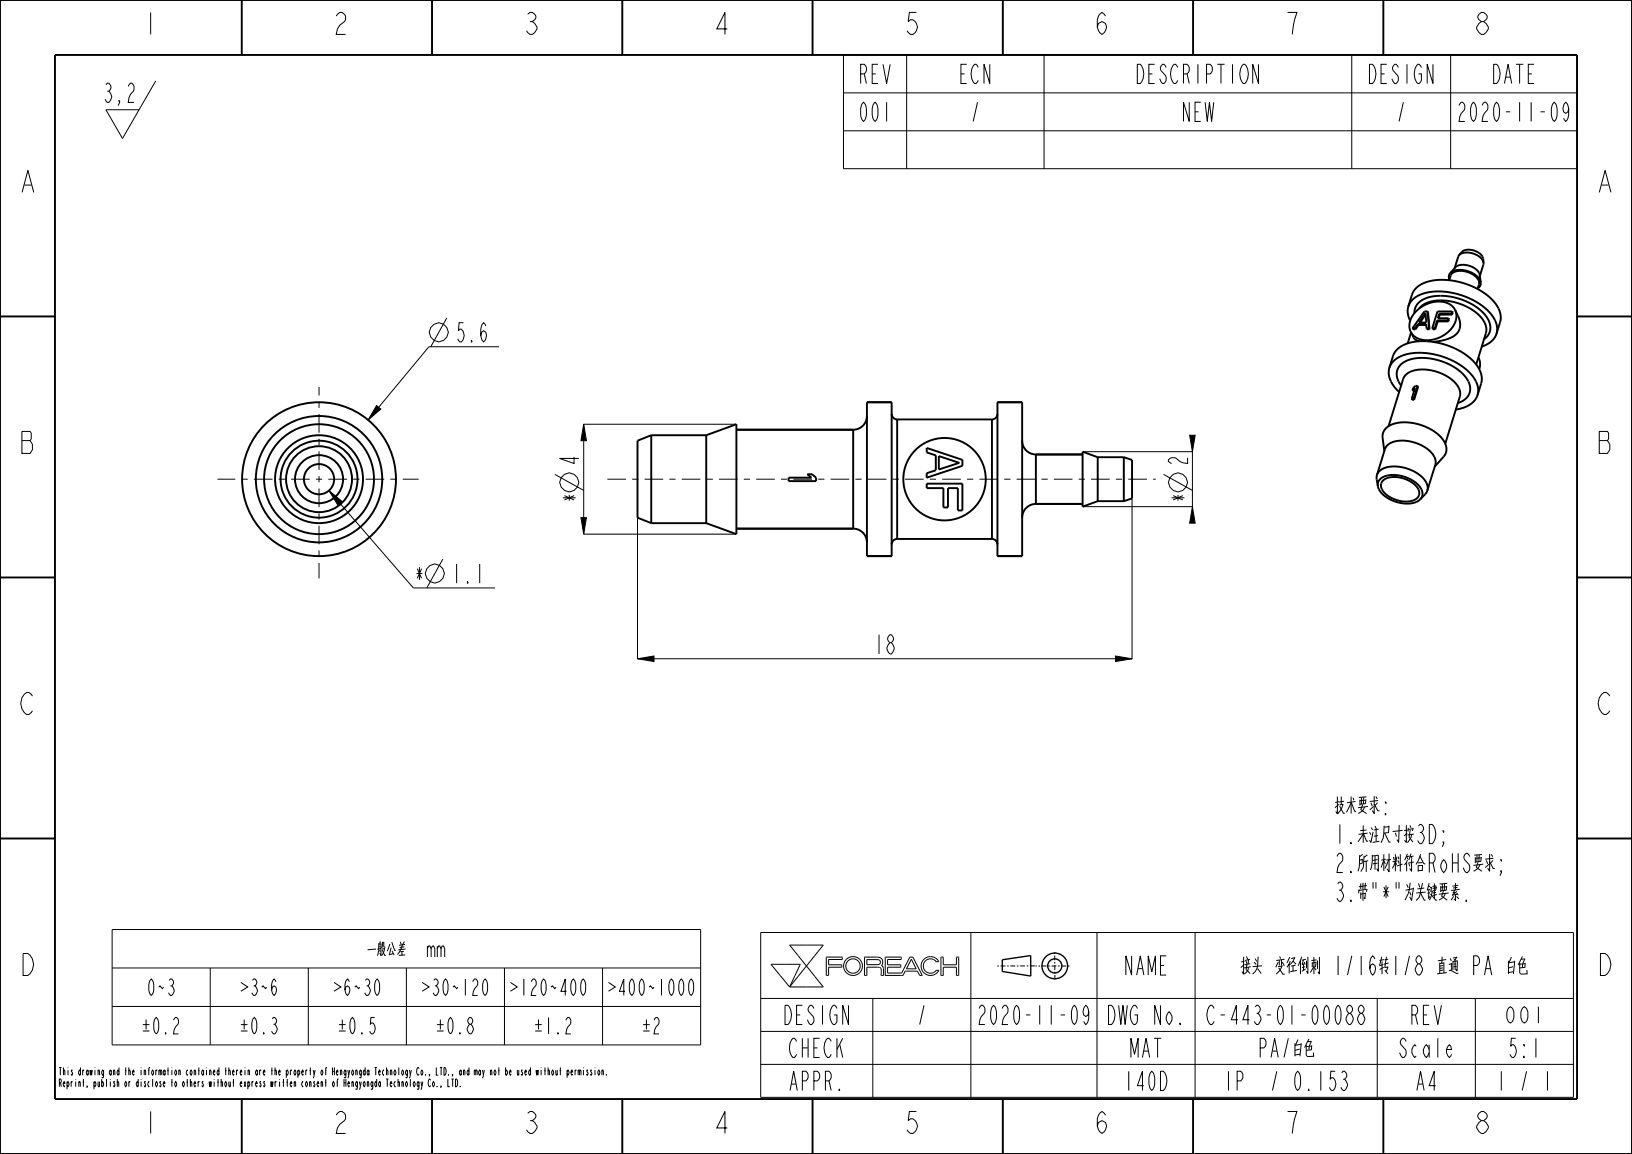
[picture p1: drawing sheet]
<svg xmlns="http://www.w3.org/2000/svg" width="297mm" height="210mm" viewBox="0 0 297 210" stroke-linecap="round" stroke-linejoin="round" font-family="sans-serif">
<g fill="none" stroke="#000" stroke-width=".18">
<path d="M19.3 20h6l-3 5.2zM19.3 15.4l.2-.3a.78 .78 0 0 1 .7 .7 .78 .78 0 0 1-.4 .8l.3 .3a1.2 1.2 0 0 1-.3 1.7h-.3l-.4-.5M19.5 16.6h.3M21.8 18.6l-.2-.3h.2v.3l-.3 .6M23.3 15.7l.4-.6h.3a1.25 1.25 0 0 1-.3 2.1l-.2 .6-.2 .8h1.1M28.3 14.7l-3 5.3M153.5 10h133.5v20.7h-133.5zM153.5 16.9h133.5M165 10v20.7M190 10v20.7M246 10v20.7M264 10v20.7"/>
<path d="M153.5 23.8h133.5M81.3 57.8l-2.9 5.3M68.5 73.8l.8 .6-2.3 2zM90.8 63.1h-12.7l-11.1 13.3M106.2 77.2h27.8M106.2 77.2l.5 3h-1zM106.2 77.2v20M216.5 79.2h1l-.5 3zM59.9 89.3l2.3 1.9-.7 .7zM59.9 89.3l15.3 17.7h14.9M101 86.3l5.2 2.9M105.7 94.2h1l-.5 3z"/>
<path d="M106.2 97.2h27.8M116 94.3v25.6M197.1 92.2h20M197.1 82.2h20M206 90.8v29.1M211.8 86.3l5.2 2.9M217 92.2l.5 3h-1zM217 82.2v10.1M80.6 101.7l-2.9 5.3M116 119.9l3-.5v1zM116 119.9h90M203 119.4l3 .5-3 .5z"/>
<path d="M20.4 169.2h107.1v21h-107.1zM20.4 176.2h107.1M38.3 176.2v14M56.1 176.2v14M74 176.2v14M78.5 172.7l.2-.5h.2l.2 .5v1.5M79.6 172.7l.2-.5h.2l.3 .5v1.5M79.6 172.2v2M80.3 172.7l.2-.5h.2l.2 .5v1.5M91.8 176.2v14M109.7 176.2v14M138.4 169.7h147.9v30h-147.9z"/>
<path d="M140.3 175.5h5.3l-1.9 4.1zM143.7 172h6.1l-3 3.8zM146.8 175.8l3 3.8h-6.1M146.8 175.8l-3.1 3.8M150.8 177.5v-1.5h2.4v-.4h-2.4v-1h2.4l.1-.4h-2.9v3.3h.4M157.8 174.6l2.1 .1 .3 .1v.4l-.4 .3h-2zM157.8 177.5v-1.5h1.9l.4 .1 .2 .2 .1 1.2h.4M160.8 177.5v-1.3l-.4-.5 .2-.6-.2-.7-.7-.2h-2.3l-.1 3.3h.5M164.3 177.5h.1M165.9 174.6l.8 1.7h-1.7zM166.1 174.2h-.5l-1.5 2.9h-2.6v-1.1h2.4v-.4h-2.4v-1h2.5v-.4h-2.9v3.3h3.2M166.1 174.2h.1"/>
<path d="M166.1 174.2l1.7 3.3h-.4l-.4-.8h-2.3l-.4 .8M170.4 175l-.7-.5h-.8l-.6 .5-.3 .8 .3 .8 .6 .4h.8l.7-.4M170.4 176.6h.1M170.4 175h.1M170.4 176.6h.4M170.4 175h.5l-.4-.5-.5-.3-.7-.1-.7 .1-.5 .4-.3 .5-.2 .5 .1 .7 .5 .8 1 .4 1-.2 .7-.7M170.8 176.6h.1M171.2 174.2h.5v1.4h2.4v-1.4h.4v3.3h-.4v-1.5h-2.4v1.5h-.5zM176.7 169.7v30M199.6 169.7v30M217.5 169.7v30M20.4 183.2h107.1"/>
<path d="M138.4 181.7h147.9M138.4 187.7h147.9M138.4 193.7h147.9M158.8 181.7v18M250.6 181.7v18M268.5 181.7v18"/>
<circle cx="79.8" cy="60.5" r="1.72"/>
<circle cx="103.6" cy="87.8" r="1.72"/>
<circle cx="214.4" cy="87.8" r="1.72"/>
<circle cx="79.1" cy="104.4" r="1.72"/>
<circle cx="155.2" cy="175.8" r="1.31"/>
<circle cx="155.2" cy="175.8" r="1.71"/>
</g>
<path d="M68.5 73.8l.8 .6-2.3 2zM106.2 77.2l.5 3h-1zM59.9 89.3l2.3 1.9-.7 .7zM105.7 94.2h1l-.5 3zM216.5 79.2h1l-.5 3zM217 92.2l.5 3h-1zM116 119.9l3-.5v1zM203 119.4l3 .5-3 .5z" fill="#000"/>
<g fill="none" stroke="#000" stroke-width=".35">
<path d="M0 0h297v210h-297zM10 10h277v190h-277zM44 .1v10M78.6 .1v10M113.2 .1v10M147.9 .1v10M182.5 .1v10M217.1 .1v10M251.7 .1v10M0 57.6h10M256.6 58.4a3.2 3.2 0 0 1 1.9-4.8 12.8 12.8 0 0 1 11.7 2.4 4.8 4.8 0 0 1 2.1 4.7 3.8 3.8 0 0 1-2.6 2.4M257.1 59.7l.1 .2h.4"/>
<path d="M257.1 59.7h.4M257.4 57a3.1 3.1 0 0 1 3-3 10.9 10.9 0 0 1 10.2 3.7 2.69 2.69 0 0 1-.5 4M257.5 59.7l.1 .2M258.1 59h1.4l.1 .7M258.1 59v.1M258.1 59l-.6 .7M258.1 59.1h1.5M258.1 59.1l-.5 .8M258.3 56.2a5.6 5.6 0 0 1 5.3-1.4 8.7 8.7 0 0 1 6.7 4.2 2.48 2.48 0 0 1 .1 1.6l-1.8 5.7M259.4 56.9l.2 1.8h-1.4zM259.4 57.2l-1 1.5M259.6 59.7l.1 .2h.4"/>
<path d="M259.6 59.7h.5M259.8 56.7l.3 3M259.8 56.7l.3 3.2M259.8 56.7h-.6l-2.1 3M260.1 59.7v.2M260.7 59.7v.2h.5M260.7 59.7h.4M261.1 59.7l.1 .2M261.5 58.3l-.4 1.4M261.5 58.3l.1 .2M261.5 58.3h2M261.6 58.5l-.4 1.4"/>
<path d="M261.6 58.5h2M261.9 57.1l-.2 .8h1.9M261.9 57.1l.1 .2M261.9 57.1h2.3M262 57.3l-.2 .6M262 57.3h2.3M263.5 58.3l.1 .2M263.6 57.9l-.1 .4M263.6 57.9l.1 .2-.1 .4M264.2 57.1l.1 .2M264.3 56.7l-.1 .4M264.3 56.7l.1 .2-.1 .4"/>
<path d="M264.3 56.7h-2.7l-.9 3M287 57.6h10M134 78.2h21.3M155.3 78.2v18M157.8 73.2h4.5v28h-4.5M157.8 75.7a2.5 2.5 0 0 1-2.5 2.5M162.3 75.3a1 1 0 0 0 1 1M163.3 76.3v21.8M163.3 76.3h17.2M180.5 76.3v21.8M181.5 75.3a1 1 0 0 1-1 1M186 73.2h-4.5v28h4.5"/>
<path d="M253.5 64.8a4.5 4.5 0 0 1 4-2.6 13 13 0 0 1 11.2 4.2 3.8 3.8 0 0 1 .8 3.4M255 70.2a2.76 2.76 0 0 1 1.4-4.7 10.4 10.4 0 0 1 10.5 3.4 2.73 2.73 0 0 1-1.6 4.5M255.3 69a3.5 3.5 0 0 1 3.7-1.8 7.8 7.8 0 0 1 6.5 3.4 2.15 2.15 0 0 1 .2 1.6M256.8 60.5l-.6 2M256.9 72.6l.1 .2h.3M256.9 72.6h.4M257.1 71l.4-.4-.6 2M257.3 72.6v.2M257.4 71l-.3 .2v-.2M258 70.2l-.7 2.4M258 70.2l.1 .2-.8 2.4M258 70.2h-.4l-.4 .4-.1 .4"/>
<path d="M134 96.2h21.3M143.5 86.9h4.2l-.8-.6h.9l.7 .6v.7h-5zM155.3 96.2a2.5 2.5 0 0 1 2.5 2.5M163.3 98.1a1 1 0 0 0-1 1M163.3 98.1h17.2M168.6 81.5l6.5 2.2v1.1l-6.5 2.1v-.8l1.7-.5v-2.7l-1.7-.6zM168.6 88h6.5v4.9h-.8v-4.1h-1.8v3.5h-.8v-3.5h-3.1zM170.9 83l3.7 1.2-3.7 1.2zM180.5 98.1a1 1 0 0 1 1 1M186 80.2a2.5 2.5 0 0 0 2.5 2.5M188.5 91.7a2.5 2.5 0 0 0-2.5 2.5M188.5 91.7h8.5"/>
<path d="M188.5 82.7h8.5M188.5 82.7v9M251.7 87.5a4.5 4.5 0 0 1 4.9 .1 2.27 2.27 0 0 1 1.5 2.8 3.5 3.5 0 0 1-4 .6 3.5 3.5 0 0 1-2.8-2.7zM0 105.1h10M287 105.1h10M0 152.6h10M287 152.6h10M44 200.1v10M78.6 200.1v10M113.2 200.1v10M147.9 200.1v10M182.5 200.1v10"/>
<path d="M217.1 200.1v10M251.7 200.1v10"/>
<circle cx="58.1" cy="87.2" r="11.5"/>
<circle cx="58.1" cy="87.2" r="6"/>
<circle cx="58.1" cy="87.2" r="4.4"/>
<circle cx="58.1" cy="87.2" r="2.75"/>
</g>
<g fill="none" stroke="#000" stroke-width=".25">
<path d="M187.6 173.9v3.7l-5.2-.8v-2.1l5.2-.8"/>
<circle cx="192" cy="175.8" r="2.34"/>
<circle cx="192" cy="175.8" r="1.29"/>
</g>
<path d="M181.5 175.8h6.8M191.9 173.3l.1 5M194.6 175.8h-6.2" fill="none" stroke="#000" stroke-width=".18" stroke-dasharray=".3 .3 .9 .3" stroke-linecap="butt"/>
<!-- layer: 02___PRT_ALL_AXES -->
<g fill="none" stroke="#000" stroke-width=".35">
<path d="M256.3 55.8l.6-2.1a4.5 4.5 0 0 1 4.2-2.7 12.9 12.9 0 0 1 11.3 4.5 3.7 3.7 0 0 1 .6 3.1l-.7 2.1M263.7 51l.3-.8a2.19 2.19 0 0 1 2.7-.8 2.74 2.74 0 0 1 2.5 2.2l-.3 1M263.9 49.7a3.8 3.8 0 0 1 4.5 .3l.7 .7 .4 .7M263.9 49.7a1.07 1.07 0 0 0-.1 1.2M263.9 49.7l1-1a3.1 3.1 0 0 1 4.4 1.3l.2 1.4M264.8 56.4a3.7 3.7 0 0 1-1.8 4.4 4.8 4.8 0 0 1-5.8 .2l-.5-.6M264.8 56.4a3.7 3.7 0 0 0-4.6-1.3 4.8 4.8 0 0 0-3.7 4.5l.2 .8M264.8 56.4l.5 1.1a2.79 2.79 0 0 1-2 4.2l-2.6 .5M265.5 46.4l.5-.5a2.72 2.72 0 0 1 3.9 1.2l.1 .7M265.5 46.4l-.8 2.4M265.5 46.4a3.2 3.2 0 0 1 4.1 .7l.4 .7M269.5 51.4a1.06 1.06 0 0 1-.6 1.1"/>
<path d="M270 47.8l-.7 2.4M118.5 79.2h10M118.5 79.2l-2.5 1v14l2.5 1M118.5 79.2v16M128.5 79.2v16M128.5 79.2l5.5-2v20l-5.5-2M134 78.2h21.3M162.3 73.2h-4.5v28h4.5M181.5 73.2h4.5v28h-4.5M252.8 66.9a4.5 4.5 0 0 0 1.8 4.4M252.8 66.9a4.5 4.5 0 0 1 4.2-2.6 12.9 12.9 0 0 1 11.3 4.5 3.7 3.7 0 0 1 .6 3.1M253.5 64.8l-.7 2.1"/>
<path d="M255.3 69l-2.6 8.6M256.7 60.4l.7 1.3 .9 .4M265.7 72.2l-2.7 8.5M268.9 71.9a4.5 4.5 0 0 1-4 2.6M269 65l.1 .2a2.67 2.67 0 0 1 .1 2M269.5 69.8l-.6 2.1M118.5 95.2h10M134 96.2h21.3M188.5 91.7h8.5M188.5 82.7h8.5M199.8 83.2l-2.8-1v10l2.8-1M199.8 83.2v8"/>
<path d="M199.8 91.2h4.7M199.8 83.2h4.7M204.5 83.2v8M204.5 83.2l1.5 .5v7l-1.5 .5M250.6 86.4l1.4-4.7a3.1 3.1 0 0 1 3.3-1.5 6.7 6.7 0 0 1 5.8 3.2l.2 1-1.5 4.9M250.6 86.4l-.1 .6 .3 1.5M250.6 86.4a3.1 3.1 0 0 1 3.3-1.5 6.7 6.7 0 0 1 5.8 3.2l.1 .6v.6M250.8 88.5a5.2 5.2 0 0 0 4.6 3.1l1.8-.1 .6-.2 .7-.4M250.8 88.5a1.85 1.85 0 0 1 1.8-2 6.2 6.2 0 0 1 6.1 2.5 1.52 1.52 0 0 1-.2 1.9M251.9 82.1l-.3-2.4a2.51 2.51 0 0 1 2.3-2.7 9 9 0 0 1 8.9 3.3 2.26 2.26 0 0 1-.1 2.8l-1.6 1.8M259.8 89.3l-.3 .5-1 1.1"/>
<circle cx="58.1" cy="87.2" r="14"/>
<circle cx="58.1" cy="87.2" r="10"/>
<circle cx="58.1" cy="87.2" r="8"/>
<circle cx="58.1" cy="87.2" r="7"/>
<circle cx="171.9" cy="87.2" r="7.5"/>
</g>
<path d="M110.5 87.2h99.8" fill="none" stroke="#000" stroke-width=".18" stroke-dasharray="1.1 1.1 3.4 1.1" stroke-dashoffset="2.3" stroke-linecap="butt"/>
<path d="M58.1 87.2v18.1M58.1 87.2v-16.8M58.1 87.2h-18.5M58.1 87.2h18.1" fill="none" stroke="#000" stroke-width=".18" stroke-dasharray="1.1 1.1 3.4 1.1" stroke-dashoffset=".6" stroke-linecap="butt"/>
<g font-size="5.2">
<text x="26.1" y="6.3">1</text>
<text x="60.7" y="6.3">2</text>
<text x="95.4" y="6.3">3</text>
<text x="130" y="6.3">4</text>
<text x="164.6" y="6.3">5</text>
<text x="199.2" y="6.3">6</text>
<text x="233.9" y="6.3">7</text>
<text x="268.5" y="6.3">8</text>
<text x="3.8" y="35">A</text>
<text x="290.8" y="35">A</text>
<text x="3.8" y="82.5">B</text>
<text x="290.8" y="82.5">B</text>
<text x="3.8" y="130">C</text>
<text x="290.8" y="130">C</text>
<text x="3.8" y="177.5">D</text>
<text x="290.8" y="177.5">D</text>
<text x="26.1" y="206.3">1</text>
<text x="60.7" y="206.3">2</text>
<text x="95.4" y="206.3">3</text>
<text x="130" y="206.3">4</text>
<text x="164.6" y="206.3">5</text>
<text x="199.2" y="206.3">6</text>
<text x="233.9" y="206.3">7</text>
<text x="268.5" y="206.3">8</text>
</g>
<g font-size="4.6">
<text x="155.8" y="15.2">REV</text>
<text x="174.1" y="15.2">ECN</text>
<text x="205.5" y="15.2">DESCRIPTION</text>
<text x="248.2" y="15.2">DESIGN</text>
<text x="270.9" y="15.2">DATE</text>
<text x="155.8" y="22.1">001</text>
<text x="176.4" y="22.1">/</text>
<text x="214.6" y="22.1">NEW</text>
<text x="253.9" y="22.1">/</text>
<text x="264.1" y="22.1">2020-11-09</text>
<text x="82.8" y="62.2">5.6</text>
<text x="105.3" y="84.9" transform="rotate(-90 105.3 84.9)">4</text>
<text x="216.1" y="84.9" transform="rotate(-90 216.1 84.9)">2</text>
<text x="105.3" y="91.6" transform="rotate(-90 105.3 91.6)">*</text>
<text x="216.1" y="91.6" transform="rotate(-90 216.1 91.6)">*</text>
<text x="75.3" y="106.1">*</text>
<text x="82" y="106.1">1.1</text>
<text x="158.9" y="119">18</text>
<text x="242.8" y="148.3">技术要求:</text>
<text x="242.8" y="153.5">1.未注尺寸按3D;</text>
<text x="242.8" y="158.8">2.所用材料符合RoHS要求;</text>
<text x="242.8" y="164">3.带&quot;*&quot;为关键要素.</text>
<text x="204" y="177.4">NAME</text>
<text x="211" y="177.4">接头 变径倒刺 1/16转1/8 直通 PA 白色</text>
<text x="141.8" y="186.4">DESIGN</text>
<text x="166.6" y="186.4">/</text>
<text x="176.8" y="186.4">2020-11-09</text>
<text x="200.6" y="186.4">DWG No.</text>
<text x="218.1" y="186.4">C-443-01-00088</text>
<text x="256.2" y="186.4">REV</text>
<text x="143" y="192.4">CHECK</text>
<text x="205.2" y="192.4">MAT</text>
<text x="228.6" y="192.4">PA白色</text>
<text x="232.9" y="192.4">/</text>
<text x="253.9" y="192.4">Scale</text>
<text x="274" y="192.4">5:1</text>
<text x="143" y="198.4">APPR.</text>
<text x="204" y="198.4">140D</text>
<text x="222.3" y="198.4">IP</text>
<text x="230.9" y="198.4">/ 0.153</text>
<text x="257.3" y="198.4">A4</text>
<text x="272.1" y="198.4">1</text>
<text x="276.3" y="198.4">/ 1</text>
</g>
<g font-size="3.9">
<text x="62.3" y="174.2">一般公差</text>
<text x="26.4" y="181.2">0~3</text>
<text x="42.3" y="181.2">＞3~6</text>
<text x="59.2" y="181.2">＞6~30</text>
<text x="75.1" y="181.2">＞30~120＞120~400＞400~1000</text>
<text x="24.5" y="188.2">±0.2</text>
<text x="42.3" y="188.2">±0.3</text>
<text x="60.2" y="188.2">±0.5</text>
<text x="78" y="188.2">±0.8</text>
<text x="95.9" y="188.2">±1.2</text>
<text x="115.7" y="188.2">±2</text>
<text x="273.3" y="186.2">001</text>
</g>
<g font-size="1.8">
<text x="10.6" y="195.7">This drawing and the information contained therein are the property of</text>
<text x="10.6" y="197.8">Reprint, publish or disclose to others without express written consent of</text>
<text x="60.3" y="195.7">Hengyongda Technology Co., LTD., and may not be used without permission.</text>
<text x="62.4" y="197.8">Hengyongda Technology Co., LTD.</text>
</g>
</svg>
